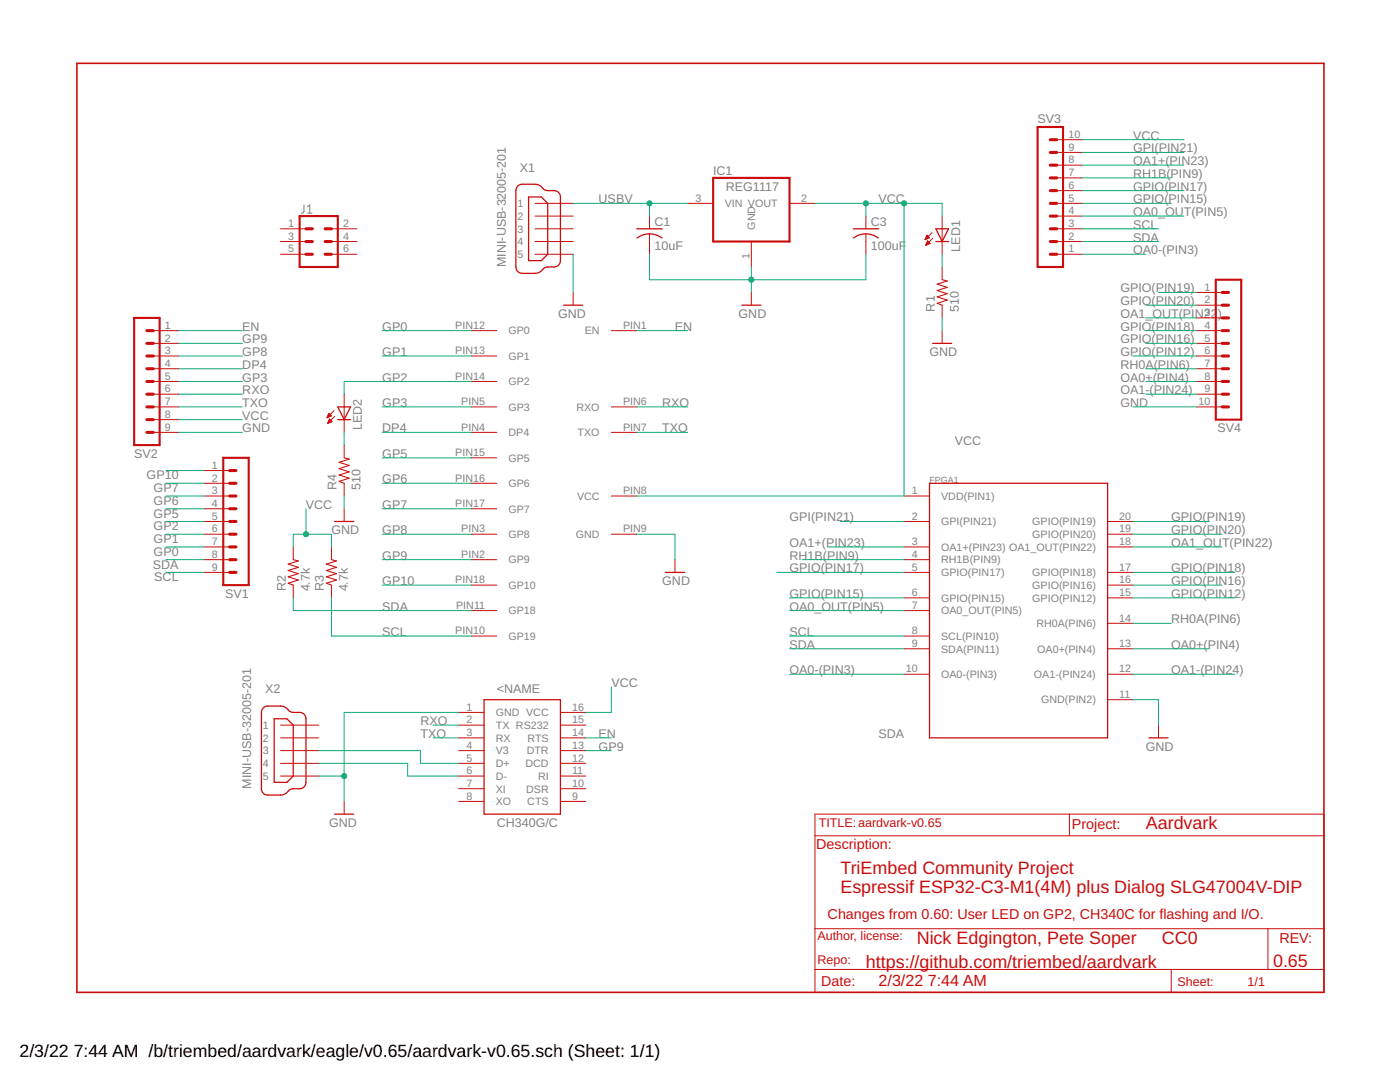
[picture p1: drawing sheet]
<svg xmlns="http://www.w3.org/2000/svg" width="279mm" height="216mm" viewBox="0 0 279 216" stroke-linecap="round" stroke-linejoin="round" font-family="sans-serif">
<path d="M60.7 40.9l-.1 1.4-.5 .2M61.4 42.5h.9M61.4 41.3l.4-.4v1.6" fill="none" stroke="#808080" stroke-width=".2"/>
<g fill="none" stroke="#c90d0c" stroke-width=".25">
<path d="M103.2 37.2l.7-.4h3.2l.7 .2 .7 .7a2.48 2.48 0 0 0 2.1 .3l.8 .3 .3 .5 .1 .5v12.7l-.1 .6-.3 .4a2.67 2.67 0 0 1-2.1 .3l-.6 .1-1.2 1-.7 .1h-2.9l-.5-.2-.3-.5-.1-.5v-15.3zM105.5 39.3h2.5l1.3 1.3v10.1l-1.3 1.3h-2.5zM127.1 45.7h5.1M127.1 47.5a4.1 4.1 0 0 1 5 0M170.3 45.7h5M170.3 47.5a4 4 0 0 1 5 0M186.8 45.7h2.5l-1.3 2.5zM186.8 48.2h2.5M112.5 60.9h3.8M148 60.9h3.8M186.1 68.5h3.8M67.4 81.2h2.6l-1.3 2.5z"/>
<path d="M67.4 83.7h2.6M185.5 96.4h35.5v50.8h-35.5zM66.8 104.1h3.8M132.8 114.2h3.8M96.6 139.6h15.2v22.9h-15.2zM52.5 141.4l.6-.5h3.2l.7 .3 .7 .7a2.59 2.59 0 0 0 2.1 .3l.5 .1 .5 .3 .3 .8v12.7l-.2 .6-.3 .4a2.38 2.38 0 0 1-2.1 .3l-.8 .3-.7 .7-1 .2h-2.9l-.6-.4-.3-.5v-15.5zM54.7 143.4h2.6l1.2 1.3v10.2l-1.2 1.2h-2.6zM229.3 147.2h3.8M66.8 162.5h3.8"/>
</g>
<g fill="none" stroke="#c90d0c" stroke-width=".2">
<path d="M210.9 38h5.1M210.9 35.5h5.1M210.9 33h5.1M210.9 30.4h5.1M210.9 27.9h5.1M56 45.7h5.1M56 48.2h5.1M56 50.7h5.1M66.1 45.7h5.1M66.1 48.2h5.1M66.1 50.7h5.1M106.8 40.6h7.6"/>
<path d="M106.8 43.1h7.6M106.8 45.7h7.6M106.8 48.2h7.6M106.8 50.7h7.6M114.4 58.4v2.5M129.6 43.1v2.6M129.6 46.7v4M137.2 40.6h5.1M149.9 48.2v5.1M149.9 58.4v2.5M157.6 40.6h5M172.8 43.1v2.6"/>
<path d="M172.8 46.7v4M184.6 47.7h.2M184.7 47.6h.4M184.7 47.5h.7M184.7 48.9h.1M184.8 47.4h.6M184.8 48.8h.3M184.8 47.2h.5M184.8 48.7h.5M184.9 47.1h.3M184.9 48.6h.7M185 47h.1"/>
<path d="M185 48.5h.5M185 46.9l.5 .5-.9 .4zM185 48.3h.4M185.1 48.2h.2M185.1 48.1h.1M185.1 48.1l.5 .5-.9 .4zM186 46.4l-1.4 1.4M186.1 47.6l-1.4 1.4M188 43.1v7.6M188 53.3v2.5M210.9 40.6h5.1M210.9 43.1h5.1"/>
<path d="M210.9 45.7h5.1M210.9 48.2h5.1M210.9 50.7h5.1M238.8 58.4h5.1M30.6 66h5.1M30.6 68.5h5.1M30.6 71h5.1M30.6 73.6h5.1M30.6 76.1h5.1M30.6 78.7h5.1M68.7 78.7v7.6M94.1 66h5"/>
<path d="M94.1 71h5M94.1 76.1h5M122 66h5.1M188 60.9v2.5M188 66v2.5M238.8 66h5.1M238.8 68.5h5.1M238.8 71h5.1M238.8 73.6h5.1M238.8 76.1h5.1M238.8 78.7h5.1M238.8 60.9h5.1"/>
<path d="M238.8 63.4h5.1M30.6 81.2h5.1M30.6 83.7h5.1M30.6 86.3h5.1M40.7 93.9h5.1M40.7 96.4h5.1M40.7 99h5.1M65.3 83.3h.1M65.3 83.2h.4M65.4 83.1h.5M65.4 83h.7M65.4 84.4h.2"/>
<path d="M65.5 82.8h.5M65.5 84.3h.4M65.5 82.7h.4M65.5 84.2h.7M65.6 82.6h.1M65.6 84h.6M65.6 82.5l.5 .5-.8 .4zM65.6 83.9h.5M65.7 83.8h.2M65.7 83.7h.1M65.8 83.6l.5 .5-.9 .4zM66.7 82l-1.4 1.4"/>
<path d="M66.8 83.1l-1.4 1.4M68.7 88.8v2.6M68.7 96.4v2.6M94.1 96.4h5M94.1 81.2h5M94.1 86.3h5M94.1 91.4h5M122 99h5.1M122 81.2h5.1M122 86.3h5.1M180.4 99h5.1M238.8 81.2h5.1"/>
<path d="M40.7 101.5h5.1M40.7 104.1h5.1M40.7 106.6h5.1M40.7 109.1h5.1M40.7 111.7h5.1M40.7 114.2h5.1M58.5 109.1v2.6M58.5 116.8v2.5M66.1 109.1v2.6M66.1 116.8v2.5M68.7 101.5v2.6M94.1 101.5h5"/>
<path d="M94.1 106.6h5M94.1 111.7h5M94.1 116.8h5M122 106.6h5.1M134.7 111.7v2.5M180.4 104.1h5.1M180.4 109.1h5.1M180.4 111.7h5.1M180.4 114.2h5.1M180.4 119.3h5.1M221 104.1h5.1M221 106.6h5.1"/>
<path d="M221 109.1h5.1M221 114.2h5.1M221 116.8h5.1M221 119.3h5.1M94.1 121.8h5M94.1 126.9h5M180.4 121.8h5.1M180.4 126.9h5.1M180.4 134.5h5.1M180.4 129.5h5.1M221 124.4h5.1M221 134.5h5.1"/>
<path d="M221 129.5h5.1M221 139.6h5.1M56 144.7h7.6M56 147.2h7.6M56 149.8h7.6M56 152.3h7.6M56 154.9h7.6M68.7 159.9v2.6M91.5 142.2h5.1M91.5 144.7h5.1M91.5 147.2h5.1M91.5 149.8h5.1"/>
<path d="M91.5 152.3h5.1M91.5 154.9h5.1M91.5 157.4h5.1M91.5 159.9h5.1M111.8 142.2h5.1M111.8 144.7h5.1M111.8 147.2h5.1M111.8 149.8h5.1M111.8 152.3h5.1M111.8 154.9h5.1M111.8 157.4h5.1M111.8 159.9h5.1"/>
<path d="M231.2 144.7v2.5M162.6 162.5h101.6v35.5h-101.6zM162.6 166.8h101.6M213.4 162.5v4.3M162.6 185.3h101.6M162.6 193.4h101.6M233.7 193.4v4.6M253 185.3v8.1"/>
</g>
<path d="M142.3 35.5h15.3v12.7h-15.3zM207.1 25.3h5.1v28h-5.1zM59.8 43.1h7.6v10.2h-7.6zM242.6 55.8h5.1v27.9h-5.1zM26.8 63.4h5.1v25.4h-5.1zM44.6 91.4h5v25.4h-5z" fill="none" stroke="#c90d0c" stroke-width=".42"/>
<g fill="none" stroke="#c90d0c" stroke-width=".61">
<path d="M209.6 33h1.3M209.6 35.5h1.3M209.6 38h1.3M209.6 27.9h1.3M209.6 30.4h1.3M61.1 45.7h1.2M61.1 48.2h1.2M61.1 50.7h1.2M64.9 45.7h1.2M64.9 48.2h1.2M64.9 50.7h1.2M209.6 45.7h1.3"/>
<path d="M209.6 48.2h1.3M209.6 50.7h1.3M209.6 40.6h1.3M209.6 43.1h1.3M243.9 58.4h1.3M29.3 71h1.3M29.3 68.5h1.3M29.3 66h1.3M29.3 76.1h1.3M29.3 73.6h1.3M29.3 78.7h1.3M243.9 71h1.3"/>
<path d="M243.9 68.5h1.3M243.9 66h1.3M243.9 76.1h1.3M243.9 73.6h1.3M243.9 78.7h1.3M243.9 63.4h1.3M243.9 60.9h1.3M29.3 83.7h1.3M29.3 81.2h1.3M29.3 86.3h1.3M45.8 99h1.3M45.8 96.4h1.3"/>
<path d="M45.8 93.9h1.3M243.9 81.2h1.3M45.8 104.1h1.3M45.8 101.5h1.3M45.8 111.7h1.3M45.8 109.1h1.3M45.8 106.6h1.3M45.8 114.2h1.3"/>
</g>
<path d="M15.3 12.6h248.9v185.4h-248.9z" fill="none" stroke="#c90d0c" stroke-width=".32"/>
<path d="M188 55.8l1 .3-2 .6 2 .6-2 .7 2 .6-2 .6 2 .7-2 .6 1 .4M68.7 91.4l1 .2-2 .6 2 .7-2 .6 2 .6-2 .7 2 .6-2 .7 1 .3M58.5 111.7l1 .2-2 .7 2 .6-2 .6 2 .7-2 .6 2 .6-2 .7 1 .4M66.1 111.7l1.1 .2-2.1 .7 2.1 .6-2.1 .6 2.1 .7-2.1 .6 2.1 .6-2.1 .7 1 .4" fill="none" stroke="#c90d0c" stroke-width=".21"/>
<g fill="none" stroke="#0dab76" stroke-width=".2">
<path d="M216 27.9h20.3M216 35.5h17.7M216 38h20.3M216 30.4h20.3M216 33h20.3M114.4 40.6h22.8M114.4 50.7v7.7M129.6 50.7v5.1h43.2v-5.1M129.6 40.6v2.5M149.9 53.3v5.1M162.6 40.6h25.4v2.5M172.8 40.6v2.5"/>
<path d="M180.4 40.6v58.4h-53.3M188 50.7v2.6M216 40.6h17.7M216 45.7h15.2M216 48.2h15.2M216 43.1h20.3M216 50.7h12.7M231.2 58.4h7.6M35.7 71h12.7M35.7 76.1h12.7M35.7 73.6h12.7M35.7 66h12.7"/>
<path d="M35.7 68.5h12.7M35.7 78.7h12.7M76.3 71h17.8M76.3 66h17.8M94.1 76.1h-25.4v2.6M127.1 66h10.1M188 63.4v2.6M226.1 71h12.7M228.7 76.1h10.1M228.7 73.6h10.1M228.7 66h10.1M228.7 68.5h10.1"/>
<path d="M228.7 78.7h10.1M228.7 63.4h10.1M228.7 60.9h10.1M33.1 99h7.6M33.1 96.4h7.6M33.1 93.9h7.6M35.7 83.7h12.7M35.7 86.3h12.7M35.7 81.2h12.7M68.7 86.3v2.5M68.7 99v2.5M76.3 86.3h17.8"/>
<path d="M76.3 81.2h17.8M76.3 91.4h17.8M76.3 96.4h17.8M127.1 86.3h10.1M127.1 81.2h10.1M226.1 81.2h12.7M33.1 106.6h7.6M33.1 114.2h7.6M33.1 111.7h7.6M33.1 104.1h7.6M33.1 109.1h7.6M33.1 101.5h7.6"/>
<path d="M58.5 109.1v-2.5h7.6v2.5M58.5 119.3v2.5h35.6M61.1 101.5v5.1M66.1 119.3v7.6h28M76.3 106.6h17.8M76.3 111.7h17.8M76.3 101.5h17.8M76.3 116.8h17.8M127.1 106.6h7.6v5.1M155 114.2h25.4M157.6 119.3h22.8M160.1 111.7h20.3"/>
<path d="M165.2 109.1h15.2M167.7 104.1h12.7M226.1 106.6h17.8M226.1 114.2h20.3M226.1 104.1h15.3M226.1 109.1h17.8M226.1 116.8h17.8M226.1 119.3h20.3M122 137.1v5.1h-5.1M157.6 126.9h22.8M157.6 129.5h22.8M157.6 121.8h22.8"/>
<path d="M157.6 134.5h22.8M226.1 139.6h5.1v5.1M226.1 129.5h15.3M226.1 134.5h20.3M226.1 124.4h7.6M63.6 154.9h5.1M63.6 152.3h17.8v2.6h10.1M63.6 149.8h20.3v2.5h7.6M86.4 147.2h5.1M86.4 144.7h5.1M91.5 142.2h-22.8v17.7M116.9 147.2h5.1"/>
<path d="M116.9 149.8h5.1"/>
</g>
<g fill="#0dab76" stroke="#0dab76" stroke-width=".2">
<circle cx="180.4" cy="40.6" r=".51"/>
<circle cx="172.8" cy="40.6" r=".51"/>
<circle cx="61.1" cy="106.6" r=".51"/>
<circle cx="149.9" cy="55.8" r=".51"/>
<circle cx="68.7" cy="154.9" r=".51"/>
<circle cx="129.6" cy="40.6" r=".51"/>
</g>
<g font-size="3.6" fill="#c90d0c">
<text x="228.7" y="165.5">Aardvark</text>
<text x="167.7" y="174.4">TriEmbed Community Project</text>
<text x="167.7" y="178.2">Espressif ESP32-C3-M1(4M) plus Dialog SLG47004V-DIP</text>
<text x="183" y="188.4">Nick Edgington, Pete Soper</text>
<text x="231.9" y="188.4">CC0</text>
<text x="172.8" y="193.2">https://github.com/triembed/aardvark</text>
<text x="254.1" y="192.9">0.65</text>
</g>
<g font-size="3.5">
<text x="3.9" y="211">2/3/22</text>
<text x="14.7" y="211">7:44 AM /b/triembed/aardvark/eagle/v0.65/aardvark-v0.65.sch (Sheet: 1/1)</text>
</g>
<g font-size="3.2" fill="#c90d0c">
<text x="175.3" y="196.7">2/3/22</text>
<text x="185.2" y="196.7">7:44 AM</text>
</g>
<g font-size="2.9" fill="#c90d0c">
<text x="213.9" y="165.5">Project:</text>
<text x="162.9" y="169.3">Description:</text>
<text x="165.2" y="183.3">Changes from 0.60: User LED on GP2, CH340C for flashing and I/O.</text>
<text x="255.3" y="188.1">REV:</text>
<text x="163.9" y="196.7">Date:</text>
</g>
<g font-size="2.5" fill="#808080">
<text x="207.1" y="24.6">SV3</text>
<text x="226.1" y="27.9">VCC</text>
<text x="103.7" y="34.2">X1</text>
<text x="142.3" y="34.9">IC1</text>
<text x="226.1" y="35.5">RH1B(PIN9)</text>
<text x="226.1" y="30.4">GPI(PIN21)</text>
<text x="226.1" y="33">OA1+(PIN23)</text>
<text x="119.5" y="40.6">USBV</text>
<text x="144.9" y="38">REG1117</text>
<text x="175.3" y="40.6">VCC</text>
<text x="226.1" y="38">GPIO(PIN17)</text>
<text x="226.1" y="40.6">GPIO(PIN15)</text>
<text x="130.6" y="45">C1</text>
<text x="173.8" y="45">C3</text>
<text x="226.1" y="45.7">SCL</text>
<text x="226.1" y="43.1">OA0_OUT(PIN5)</text>
<text x="100.9" y="53.3" transform="rotate(-90 100.9 53.3)">MINI-USB-32005-201</text>
<text x="130.6" y="49.8">10uF</text>
<text x="173.8" y="49.8">100uF</text>
<text x="191.6" y="50.2" transform="rotate(-90 191.6 50.2)">LED1</text>
<text x="226.1" y="48.2">SDA</text>
<text x="226.1" y="50.7">OA0-(PIN3)</text>
<text x="223.6" y="58.3">GPIO(PIN19)</text>
<text x="48.4" y="66">EN</text>
<text x="76.3" y="66">GP0</text>
<text x="111.4" y="63.4">GND</text>
<text x="134.7" y="66">EN</text>
<text x="147.4" y="63.4">GND</text>
<text x="186.5" y="62.2" transform="rotate(-90 186.5 62.2)">R1</text>
<text x="191.3" y="62.2" transform="rotate(-90 191.3 62.2)">510</text>
<text x="223.6" y="66">GPIO(PIN18)</text>
<text x="223.6" y="63.4">OA1_OUT(PIN22</text>
<text x="223.6" y="60.9">GPIO(PIN20)</text>
<text x="243" y="63.4">)</text>
<text x="48.4" y="68.5">GP9</text>
<text x="48.4" y="71">GP8</text>
<text x="76.3" y="71">GP1</text>
<text x="185.5" y="71">GND</text>
<text x="223.6" y="68.5">GPIO(PIN16)</text>
<text x="223.6" y="71">GPIO(PIN12)</text>
<text x="48.4" y="76.1">GP3</text>
<text x="48.4" y="73.6">DP4</text>
<text x="76.3" y="76.1">GP2</text>
<text x="223.6" y="76.1">OA0+(PIN4)</text>
<text x="223.6" y="73.6">RH0A(PIN6)</text>
<text x="48.4" y="83.7">VCC</text>
<text x="48.4" y="78.7">RXO</text>
<text x="48.4" y="81.2">TXO</text>
<text x="76.3" y="81.2">GP3</text>
<text x="132.2" y="81.2">RXO</text>
<text x="223.6" y="81.2">GND</text>
<text x="223.6" y="78.7">OA1-(PIN24)</text>
<text x="48.4" y="86.3">GND</text>
<text x="72.2" y="85.8" transform="rotate(-90 72.2 85.8)">LED2</text>
<text x="76.3" y="86.3">DP4</text>
<text x="132.2" y="86.3">TXO</text>
<text x="190.6" y="88.8">VCC</text>
<text x="243" y="86.3">SV4</text>
<text x="26.8" y="91.4">SV2</text>
<text x="29.3" y="95.7">GP10</text>
<text x="76.3" y="91.4">GP5</text>
<text x="30.7" y="100.8">GP6</text>
<text x="30.7" y="98.2">GP7</text>
<text x="61.1" y="101.5">VCC</text>
<text x="67.2" y="97.7" transform="rotate(-90 67.2 97.7)">R4</text>
<text x="72" y="97.7" transform="rotate(-90 72 97.7)">510</text>
<text x="76.3" y="96.4">GP6</text>
<text x="76.3" y="101.5">GP7</text>
<text x="30.7" y="105.8">GP2</text>
<text x="30.7" y="103.3">GP5</text>
<text x="66.1" y="106.6">GND</text>
<text x="76.3" y="106.6">GP8</text>
<text x="157.6" y="104.1">GPI(PIN21)</text>
<text x="233.7" y="104.1">GPIO(PIN19)</text>
<text x="233.7" y="106.6">GPIO(PIN20)</text>
<text x="30.5" y="113.5">SDA</text>
<text x="30.7" y="108.4">GP1</text>
<text x="30.7" y="110.9">GP0</text>
<text x="76.3" y="111.7">GP9</text>
<text x="157.6" y="111.7">RH1B(PIN9)</text>
<text x="157.6" y="109.1">OA1+(PIN23)</text>
<text x="233.7" y="109.1">OA1_OUT(PIN22)</text>
<text x="30.8" y="116">SCL</text>
<text x="44.9" y="119.3">SV1</text>
<text x="57" y="118" transform="rotate(-90 57 118)">R2</text>
<text x="61.8" y="118" transform="rotate(-90 61.8 118)">4.7k</text>
<text x="64.6" y="118" transform="rotate(-90 64.6 118)">R3</text>
<text x="69.4" y="118" transform="rotate(-90 69.4 118)">4.7k</text>
<text x="76.3" y="116.8">GP10</text>
<text x="132.2" y="116.8">GND</text>
<text x="157.6" y="114.2">GPIO(PIN17)</text>
<text x="157.6" y="119.3">GPIO(PIN15)</text>
<text x="233.7" y="116.8">GPIO(PIN16)</text>
<text x="233.7" y="114.2">GPIO(PIN18)</text>
<text x="233.7" y="119.3">GPIO(PIN12)</text>
<text x="76.3" y="121.8">SDA</text>
<text x="157.6" y="121.8">OA0_OUT(PIN5)</text>
<text x="233.7" y="124.4">RH0A(PIN6)</text>
<text x="76.3" y="126.9">SCL</text>
<text x="157.6" y="126.9">SCL</text>
<text x="157.6" y="129.5">SDA</text>
<text x="233.7" y="129.5">OA0+(PIN4)</text>
<text x="122" y="137.1">VCC</text>
<text x="157.6" y="134.5">OA0-(PIN3)</text>
<text x="233.7" y="134.5">OA1-(PIN24)</text>
<text x="52.9" y="138.3">X2</text>
<text x="99.2" y="138.3">&lt;NAME</text>
<text x="83.9" y="144.7">RXO</text>
<text x="83.9" y="147.2">TXO</text>
<text x="119.5" y="147.2">EN</text>
<text x="119.5" y="149.8">GP9</text>
<text x="175.3" y="147.2">SDA</text>
<text x="228.7" y="149.8">GND</text>
<text x="50.1" y="157.4" transform="rotate(-90 50.1 157.4)">MINI-USB-32005-201</text>
<text x="65.7" y="165">GND</text>
<text x="99.2" y="165">CH340G/C</text>
</g>
<g font-size="2.5" fill="#c90d0c">
<text x="163.4" y="165">TITLE:aardvark-v0.65</text>
<text x="163.1" y="187.6">Author, license:</text>
<text x="163.1" y="192.4">Repo:</text>
<text x="235" y="196.7">Sheet:</text>
<text x="249" y="196.7">1/1</text>
</g>
<g font-size="2.1" fill="#808080">
<text x="213.2" y="27.5">10</text>
<text x="213.2" y="35.1">7</text>
<text x="213.2" y="32.6">8</text>
<text x="213.2" y="30.1">9</text>
<text x="103.2" y="41.3">1</text>
<text x="138.8" y="40.2">3</text>
<text x="144.7" y="41.3">VIN VOUT</text>
<text x="159.9" y="40.2">2</text>
<text x="213.2" y="40.2">5</text>
<text x="213.2" y="37.7">6</text>
<text x="57.5" y="45.3">1</text>
<text x="57.5" y="47.8">3</text>
<text x="68.5" y="47.8">4</text>
<text x="68.5" y="45.3">2</text>
<text x="103.2" y="43.9">2</text>
<text x="103.2" y="46.4">3</text>
<text x="150.7" y="45.9" transform="rotate(-90 150.7 45.9)">GND</text>
<text x="213.2" y="47.8">2</text>
<text x="213.2" y="45.3">3</text>
<text x="213.2" y="42.8">4</text>
<text x="57.5" y="50.4">5</text>
<text x="68.5" y="50.4">6</text>
<text x="103.2" y="49">4</text>
<text x="103.2" y="51.5">5</text>
<text x="149.6" y="51.7" transform="rotate(-90 149.6 51.7)">1</text>
<text x="213.2" y="50.4">1</text>
<text x="240.4" y="58">1</text>
<text x="32.9" y="65.6">1</text>
<text x="90.9" y="65.6">PIN12</text>
<text x="124.3" y="65.6">PIN1</text>
<text x="240.4" y="60.5">2</text>
<text x="240.4" y="63.1">3</text>
<text x="240.4" y="65.6">4</text>
<text x="32.9" y="68.2">2</text>
<text x="32.9" y="70.7">3</text>
<text x="90.9" y="70.7">PIN13</text>
<text x="101.5" y="66.7">GP0</text>
<text x="101.5" y="71.8">GP1</text>
<text x="116.7" y="66.7">EN</text>
<text x="240.4" y="68.2">5</text>
<text x="240.4" y="70.7">6</text>
<text x="32.9" y="73.2">4</text>
<text x="32.9" y="75.8">5</text>
<text x="90.9" y="75.8">PIN14</text>
<text x="101.5" y="76.9">GP2</text>
<text x="240.4" y="73.2">7</text>
<text x="240.4" y="75.8">8</text>
<text x="32.9" y="78.3">6</text>
<text x="32.9" y="80.8">7</text>
<text x="32.9" y="83.4">8</text>
<text x="92.1" y="80.8">PIN5</text>
<text x="101.5" y="82">GP3</text>
<text x="115" y="82">RXO</text>
<text x="124.3" y="80.8">PIN6</text>
<text x="239.2" y="80.8">10</text>
<text x="240.4" y="78.3">9</text>
<text x="32.9" y="85.9">9</text>
<text x="92.1" y="85.9">PIN4</text>
<text x="101.5" y="87">DP4</text>
<text x="115.3" y="87">TXO</text>
<text x="124.3" y="85.9">PIN7</text>
<text x="42.3" y="93.5">1</text>
<text x="90.9" y="91">PIN15</text>
<text x="101.5" y="92.1">GP5</text>
<text x="42.3" y="96.1">2</text>
<text x="42.3" y="98.6">3</text>
<text x="42.3" y="101.2">4</text>
<text x="90.9" y="96.1">PIN16</text>
<text x="90.9" y="101.2">PIN17</text>
<text x="101.5" y="97.2">GP6</text>
<text x="115.2" y="99.7">VCC</text>
<text x="124.3" y="98.6">PIN8</text>
<text x="182" y="98.6">1</text>
<text x="187.8" y="99.7">VDD(PIN1)</text>
<text x="42.3" y="103.7">5</text>
<text x="42.3" y="106.2">6</text>
<text x="92.1" y="106.2">PIN3</text>
<text x="101.5" y="102.3">GP7</text>
<text x="101.5" y="107.4">GP8</text>
<text x="114.9" y="107.4">GND</text>
<text x="124.3" y="106.2">PIN9</text>
<text x="182" y="103.7">2</text>
<text x="187.8" y="104.8">GPI(PIN21)</text>
<text x="206" y="104.8">GPIO(PIN19)</text>
<text x="206" y="107.4">GPIO(PIN20)</text>
<text x="223.4" y="103.7">20</text>
<text x="223.4" y="106.2">19</text>
<text x="42.3" y="108.8">7</text>
<text x="42.3" y="111.3">8</text>
<text x="42.3" y="113.9">9</text>
<text x="92.1" y="111.3">PIN2</text>
<text x="101.5" y="112.4">GP9</text>
<text x="182" y="108.8">3</text>
<text x="182" y="111.3">4</text>
<text x="182" y="113.9">5</text>
<text x="187.8" y="109.9">OA1+(PIN23) OA1_OUT(PIN22)</text>
<text x="187.8" y="112.4">RH1B(PIN9)</text>
<text x="223.4" y="113.9">17</text>
<text x="223.4" y="108.8">18</text>
<text x="90.9" y="116.4">PIN18</text>
<text x="101.5" y="117.5">GP10</text>
<text x="182" y="118.9">6</text>
<text x="187.8" y="115">GPIO(PIN17)</text>
<text x="206" y="115">GPIO(PIN18)</text>
<text x="206" y="117.5">GPIO(PIN16)</text>
<text x="223.4" y="118.9">15</text>
<text x="223.4" y="116.4">16</text>
<text x="91" y="121.5">PIN11</text>
<text x="101.5" y="122.6">GP18</text>
<text x="182" y="121.5">7</text>
<text x="187.8" y="120.1">GPIO(PIN15)</text>
<text x="187.8" y="122.6">OA0_OUT(PIN5)</text>
<text x="206" y="120.1">GPIO(PIN12)</text>
<text x="206.8" y="125.1">RH0A(PIN6)</text>
<text x="223.4" y="124">14</text>
<text x="90.9" y="126.6">PIN10</text>
<text x="101.5" y="127.7">GP19</text>
<text x="182" y="126.6">8</text>
<text x="182" y="129.1">9</text>
<text x="187.8" y="127.7">SCL(PIN10)</text>
<text x="187.8" y="130.2">SDA(PIN11)</text>
<text x="207" y="130.2">OA0+(PIN4)</text>
<text x="223.4" y="129.1">13</text>
<text x="180.8" y="134.2">10</text>
<text x="187.8" y="135.3">OA0-(PIN3)</text>
<text x="206.4" y="135.3">OA1-(PIN24)</text>
<text x="223.4" y="134.2">12</text>
<text x="93.1" y="141.8">1</text>
<text x="98.9" y="142.9">GND VCC</text>
<text x="114.2" y="141.8">16</text>
<text x="207.8" y="140.4">GND(PIN2)</text>
<text x="223.4" y="139.3">11</text>
<text x="52.5" y="145.4">1</text>
<text x="52.5" y="148">2</text>
<text x="93.1" y="144.3">2</text>
<text x="93.1" y="146.9">3</text>
<text x="93.1" y="149.4">4</text>
<text x="98.9" y="145.4">TX RS232</text>
<text x="98.9" y="148">RX</text>
<text x="105.3" y="148">RTS</text>
<text x="114.2" y="149.4">13</text>
<text x="114.2" y="146.9">14</text>
<text x="114.2" y="144.3">15</text>
<text x="52.5" y="150.5">3</text>
<text x="52.5" y="153.1">4</text>
<text x="52.5" y="155.6">5</text>
<text x="93.1" y="151.9">5</text>
<text x="93.1" y="154.5">6</text>
<text x="98.9" y="150.5">V3</text>
<text x="98.9" y="153.1">D+</text>
<text x="98.9" y="155.6">D-</text>
<text x="104.9" y="153.1">DCD</text>
<text x="105.1" y="150.5">DTR</text>
<text x="107.4" y="155.6">RI</text>
<text x="114.2" y="154.5">11</text>
<text x="114.2" y="151.9">12</text>
<text x="93.1" y="157">7</text>
<text x="93.1" y="159.6">8</text>
<text x="98.9" y="158.1">XI</text>
<text x="98.9" y="160.7">XO</text>
<text x="105" y="158.1">DSR</text>
<text x="105.2" y="160.7">CTS</text>
<text x="114.2" y="159.6">9</text>
<text x="114.2" y="157">10</text>
</g>
<text font-size="1.8" fill="#808080" x="185.5" y="96.4">FPGA1</text>
</svg>
